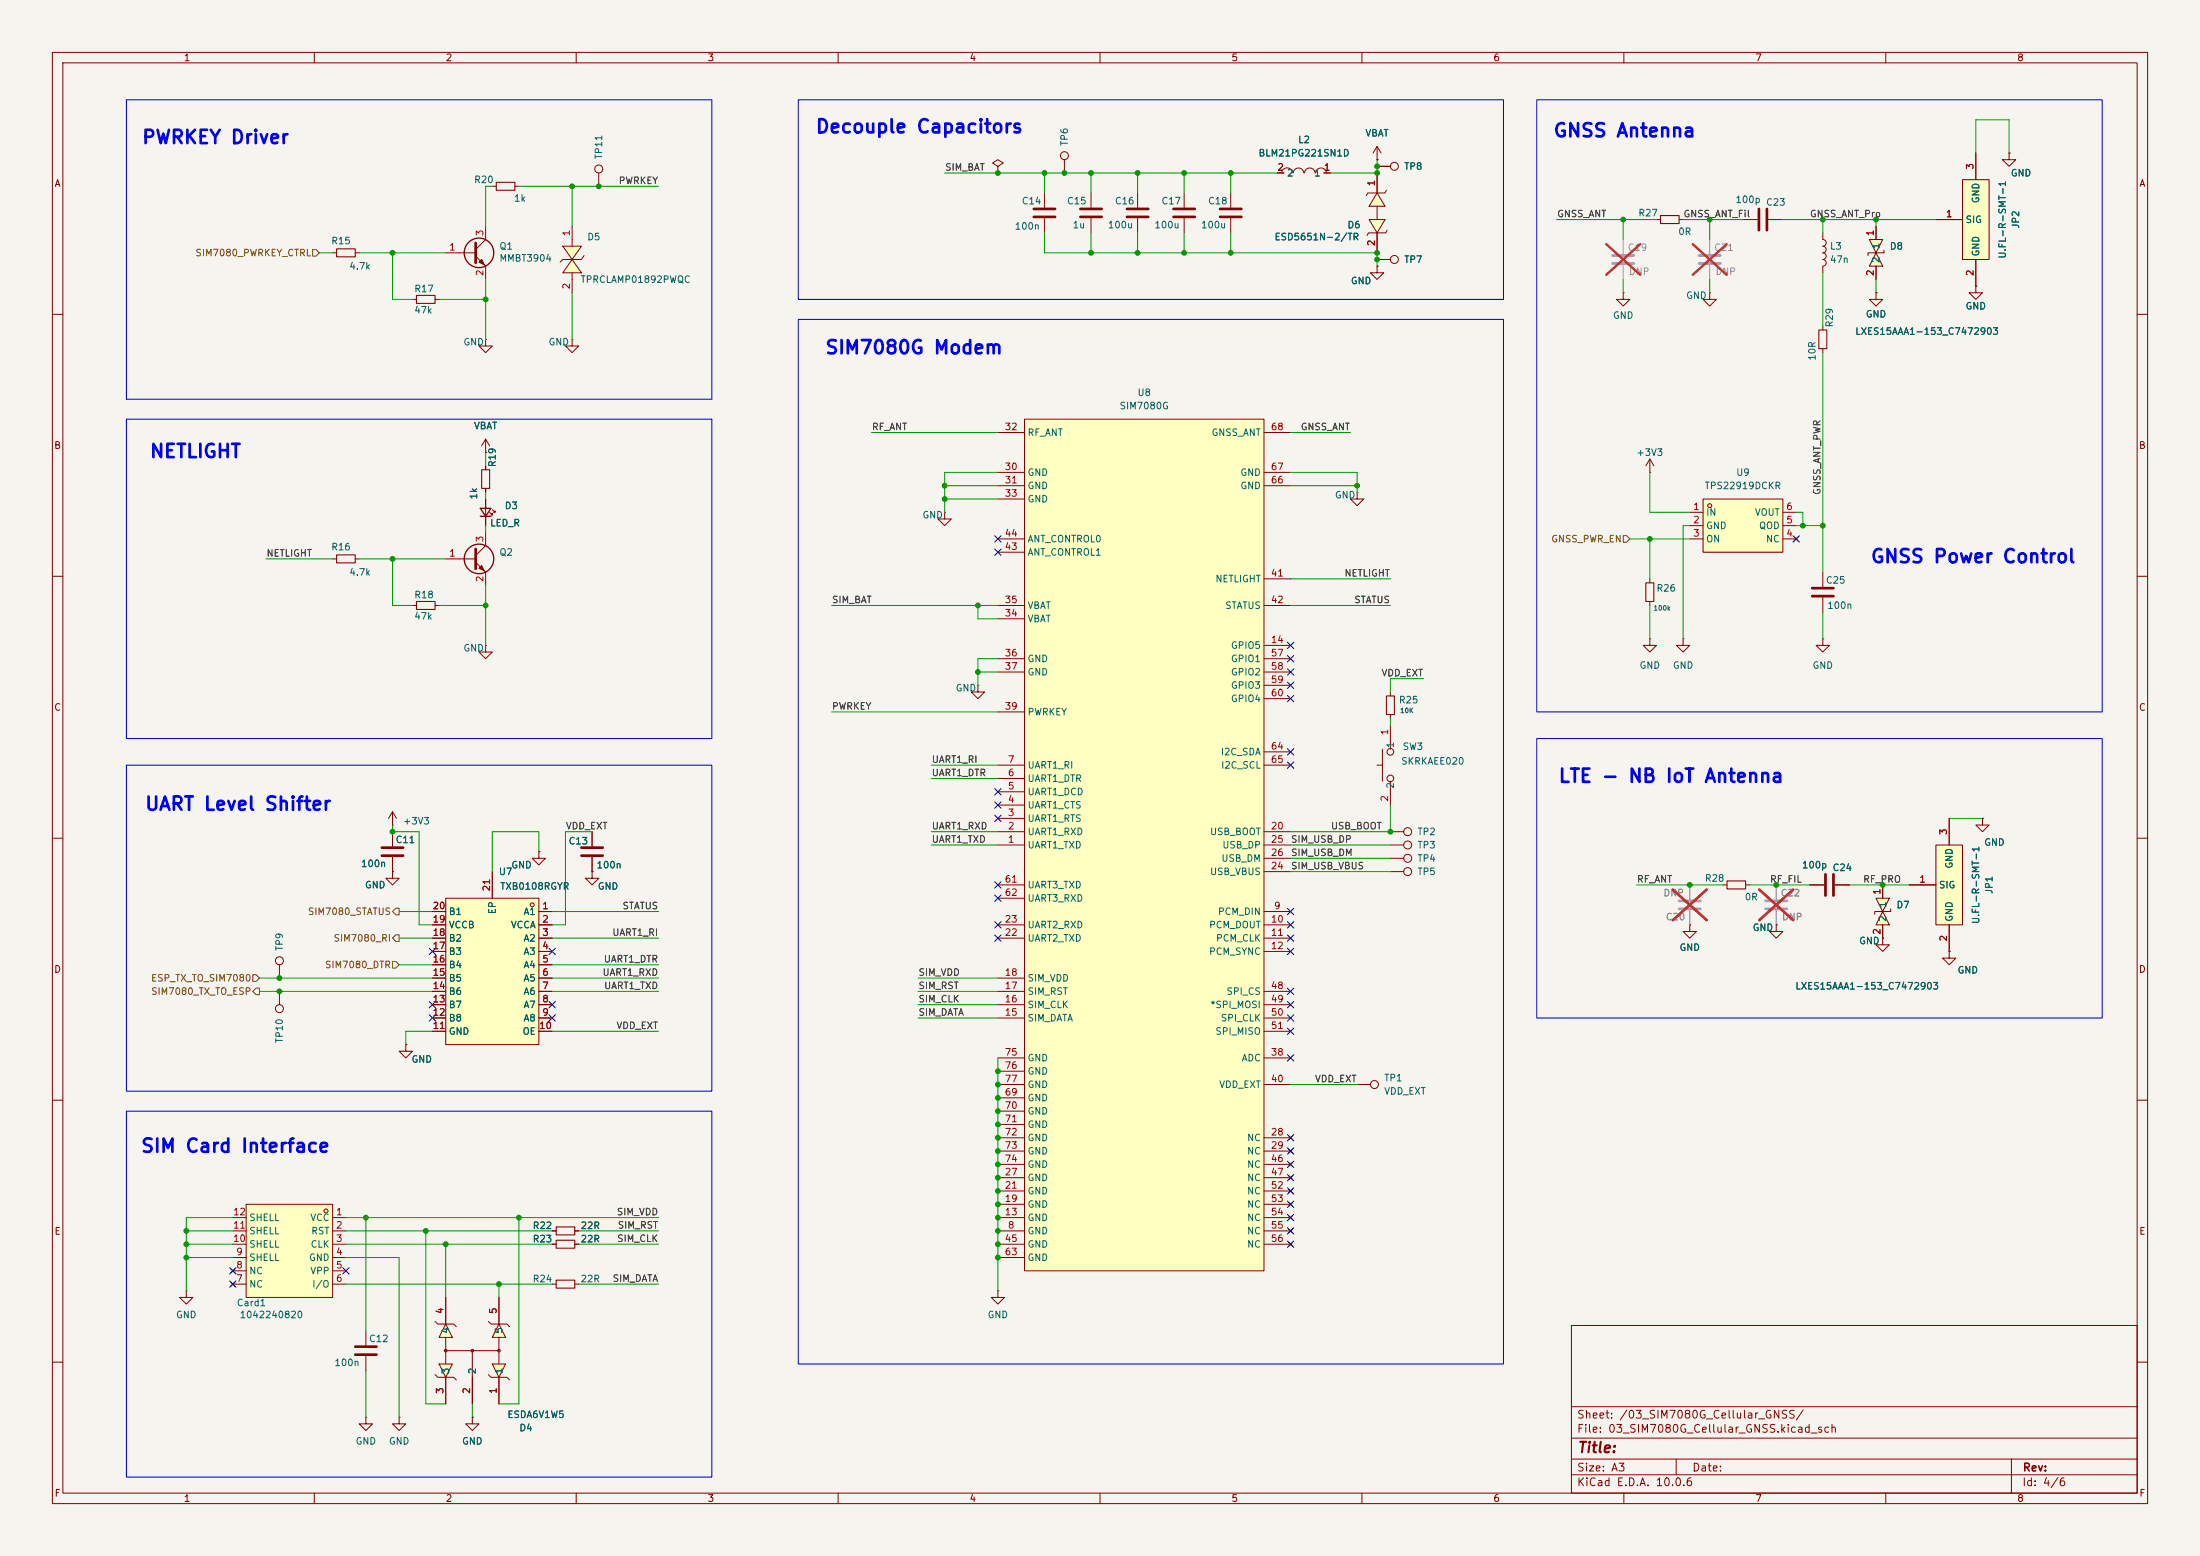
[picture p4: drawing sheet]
<svg xmlns="http://www.w3.org/2000/svg" width="420mm" height="297mm" viewBox="0 0 420 297" stroke-linecap="round" stroke-linejoin="round" font-family="sans-serif">
<path d="M0 0h420v297h-420z" fill="#f5f4ef" stroke="#f5f4ef" stroke-width=".19"/>
<g fill="none" stroke="#840000" stroke-width=".19">
<path d="M10 10h400v277h-400zM12 12h396v273h-396zM60 10v2M110 10v2M160 10v2M210 10v2M260 10v2M310 10v2M360 10v2M190.5 31.8l1-.7-1-.6-1 .6 1 .7v1.2M190.5 33h.1M262.9 30.5h.1"/>
<path d="M262.9 27.9l.8 1.3M262.9 27.9l-.8 1.3M262.9 27.9v2.6M262.9 50.8v1.3h-1.3l1.3 1.2 1.3-1.2h-1.3M262.9 50.8h.1M10 60h2M408 60h2M259.1 94v1.3h1.2l-1.2 1.2-1.3-1.2h1.3M259.1 94h.1M10 110h2M408 110h2M321.3 121.9v1.3h1.3l-1.3 1.3-1.3-1.3h1.3"/>
<path d="M321.3 121.9h.1M10 160h2M74.9 158.8v2.7M408 160h2M74.9 163.6v2.8M265.4 166.4h2.6M322.6 176.5v1.3h1.2l-1.2 1.3-1.3-1.3h1.3M322.6 176.5h.1M345.4 168.9h2.8M350.3 168.9h2.8M10 210h2M408 210h2"/>
<path d="M190.5 246.4v1.2h1.3l-1.3 1.3-1.3-1.3h1.3M190.5 246.4h.1M300 253h108v32h-108zM10 260h2M300 278.5h108M300 274.5h108M300 268.5h108M320 278.5v3M384 278.5v6.5M408 260h2M60 285v2M110 285v2"/>
<path d="M160 285v2M210 285v2M260 285v2M300 281.5h108M310 285v2M360 285v2"/>
<circle cx="268.7" cy="166.4" r=".76"/>
</g>
<path d="M320.5 173.5h4.1M320.5 172h4.1M337.1 173.5h4M337.1 172h4" fill="none" stroke="#9c9b98" stroke-width=".51"/>
<path d="M322.6 168.9v2.8M322.6 173.7v2.8M339.1 168.9v2.8M339.1 173.7v2.8" fill="none" stroke="#9c9b98" stroke-width=".19"/>
<path d="M319.3 169.8l6.5 5.8M325.8 169.8l-6.5 5.8M335.9 169.8l6.4 5.8M342.3 169.8l-6.4 5.8" fill="none" stroke="#e12e31" stroke-width=".46"/>
<path d="M72.9 161.8h4.1M72.9 163.3h4.1M348.5 166.9v4M350 166.9v4" fill="none" stroke="#840000" stroke-width=".51"/>
<g fill="#ffffc2">
<path d="M262.9 36.8l1.5 2.6h-3z"/>
<path d="M261.4 41.9h3l-1.5 2.6z"/>
</g>
<g fill="none" stroke="#840000" stroke-width=".19">
<path d="M199.4 36.8v2.8M203.2 30.5v2.5M208.3 36.8v2.8M217.2 36.8v2.8M226.1 36.8v2.8M234.9 36.8v2.8M243.8 33h1.3M244.7 33a1.01 1.01 0 0 1 1-1 1.01 1.01 0 0 1 1 1M246.9 33a1.01 1.01 0 0 1 1-.9 1.01 1.01 0 0 1 1 .9M249 33a1.01 1.01 0 0 1 1-.9 1.01 1.01 0 0 1 1.1 .9M251.2 33a1.01 1.01 0 0 1 1-.9 1.01 1.01 0 0 1 1 .9M252.7 33h1.3"/>
<path d="M262.9 36.8l1.5 2.6h-3zM262.9 33v3.8M262.9 39.4v2.5M262.9 31.8h2.5M264.7 36.3l-.3 .5h-3.3l-.2 .5M199.4 41.7v2.8M208.3 41.7v2.8M217.2 41.7v2.8M226.1 41.7v2.8M234.9 41.7v2.8M261.4 41.9h3l-1.5 2.6zM262.9 44.5v3.8"/>
<path d="M264.8 43.9l-.3 .6h-3.3l-.2 .5M358.1 55.9v1.3h1.3l-1.3 1.2-1.2-1.2h1.2M358.1 55.9h.1M377.2 54.6v1.3h1.3l-1.3 1.3-1.3-1.3h1.3M377.2 54.6h.1M180.3 97.8v1.3h1.3l-1.3 1.2-1.2-1.2h1.2M180.3 97.8h.1M186.7 130.8v1.3h1.3l-1.3 1.3-1.3-1.3h1.3M186.7 130.8h.1M265.4 138.4v4.6M262.9 146.1h1M263.9 143v6.1"/>
<path d="M265.4 149.1v4.6M265.4 158.8h2.6M102.9 162.6v1.2h1.2l-1.2 1.3-1.3-1.3h1.3M102.9 162.6h.1M265.4 161.3h2.6M265.4 163.8h2.6M259.1 207h2.5"/>
<circle cx="203.2" cy="29.7" r=".76"/>
<circle cx="266.2" cy="31.7" r=".76"/>
<circle cx="265.4" cy="143.5" r=".64"/>
<circle cx="265.4" cy="148.6" r=".64"/>
<circle cx="268.7" cy="158.7" r=".76"/>
<circle cx="268.7" cy="161.3" r=".76"/>
<circle cx="268.7" cy="163.8" r=".76"/>
<circle cx="262.4" cy="207" r=".76"/>
</g>
<path d="M197.4 39.9h4M206.2 39.9h4.1M215.1 39.9h4.1M224 39.9h4.1M232.9 39.9h4.1M197.4 41.4h4M206.2 41.4h4.1M215.1 41.4h4.1M224 41.4h4.1M232.9 41.4h4.1" fill="none" stroke="#840000" stroke-width=".51"/>
<path d="M374.6 34.3h5.1v15.2h-5.1z" fill="#ffffc2"/>
<path d="M374.6 34.3h5.1v15.2h-5.1zM377.2 29.2v5.1M383.5 29.2v1.3h1.3l-1.3 1.3-1.2-1.3h1.2M383.5 29.2h.1M369.6 41.9h5M377.2 49.5v5.1" fill="none" stroke="#840000" stroke-width=".19"/>
<path d="M195.6 80h45.7v162.6h-45.7z" fill="#ffffc2"/>
<g fill="none" stroke="#840000" stroke-width=".19">
<path d="M63.5 48.3h.8M67.8 48.3h.8M190.5 92.7h5.1M190.5 90.2h5.1M190.5 82.6h5.1M190.5 95.3h5.1M195.6 80h45.7v162.6h-45.7zM241.3 92.7h5.1M241.3 90.2h5.1M241.3 82.6h5.1M190.5 115.6h5.1M190.5 118.1h5.1"/>
<path d="M190.5 105.4h5.1M190.5 102.9h5.1M241.3 110.5h5.1M241.3 115.6h5.1M190.5 135.9h5.1M190.5 125.7h5.1M190.5 128.3h5.1M241.3 123.2h5.1M241.3 125.7h5.1M241.3 128.3h5.1M241.3 130.8h5.1M241.3 133.4h5.1"/>
<path d="M190.5 158.8h5.1M190.5 156.2h5.1M190.5 153.7h5.1M190.5 151.1h5.1M190.5 148.6h5.1M190.5 146.1h5.1M241.3 158.8h5.1M241.3 146.1h5.1M241.3 143.5h5.1M378.5 156.2v1.3h1.2l-1.2 1.3-1.3-1.3h1.3M378.5 156.2h.1M190.5 161.3h5.1"/>
<path d="M190.5 176.5h5.1M190.5 179.1h5.1M190.5 168.9h5.1M190.5 171.5h5.1M241.3 161.3h5.1M241.3 174h5.1M241.3 176.5h5.1M241.3 179.1h5.1M241.3 166.4h5.1M241.3 163.8h5.1M359.4 179.1v1.2h1.3l-1.3 1.3-1.3-1.3h1.3M359.4 179.1h.1"/>
<path d="M190.5 194.3h5.1M190.5 191.8h5.1M190.5 189.2h5.1M190.5 186.7h5.1M241.3 181.6h5.1M241.3 194.3h5.1M241.3 191.8h5.1M241.3 189.2h5.1M241.3 196.9h5.1M372.1 181.6v1.3h1.3l-1.3 1.3-1.3-1.3h1.3M372.1 181.6h.1M190.5 217.2h5.1"/>
<path d="M190.5 219.7h5.1M190.5 201.9h5.1M190.5 207h5.1M190.5 209.6h5.1M190.5 212.1h5.1M190.5 214.6h5.1M190.5 204.5h5.1M241.3 217.2h5.1M241.3 219.7h5.1M241.3 201.9h5.1M241.3 207h5.1M246 216.8l.8 .8"/>
<path d="M246 219.3l.8 .8M246.8 216.8l-.8 .8M246.8 219.3l-.8 .8M190.5 234.9h5.1M190.5 232.4h5.1M190.5 229.9h5.1M190.5 227.3h5.1M190.5 224.8h5.1M190.5 237.5h5.1M190.5 222.2h5.1M241.3 234.9h5.1M241.3 232.4h5.1"/>
<path d="M241.3 229.9h5.1M241.3 227.3h5.1M241.3 224.8h5.1M241.3 237.5h5.1M241.3 222.2h5.1M246 221.9l.8 .7M246 224.4l.8 .8M246 226.9l.8 .8M246 229.5l.8 .8M246 232l.8 .8M246 234.6l.8 .7M246 237.1l.8 .8"/>
<path d="M246.8 221.9l-.8 .7M246.8 224.4l-.8 .8M246.8 226.9l-.8 .8M246.8 229.5l-.8 .8M246.8 232l-.8 .8M246.8 234.6l-.8 .7M246.8 237.1l-.8 .8M190.5 240h5.1"/>
</g>
<path d="M64.3 47.5h3.5v1.5h-3.5z" fill="none" stroke="#840000" stroke-width=".2"/>
<g fill="#ffffc2">
<path d="M107.4 47h3.6l-1.8 2.5z"/>
<path d="M109.2 49.5l1.8 2.6h-3.6z"/>
</g>
<g fill="none" stroke="#840000" stroke-width=".19">
<path d="M94 35.6h.7M98.3 35.6h.8M114.3 33v2.6M78.7 57.2h.8M83.1 57.2h.7M85.1 48.3h5.7M90.8 48.9l1.9 1.9v2.5M92.7 43.2v2.5l-1.9 1.9M107.4 47h3.6l-1.8 2.5zM109.2 49.5l1.8 2.6h-3.6zM109.2 43.2v3.8M109.2 52.1v3.8"/>
<path d="M111.5 48.8l-.5 .7h-3.6l-.5 .5M92.7 64.8v1.2h1.3l-1.3 1.3-1.3-1.3h1.3M92.7 64.8h.1M109.2 64.8v1.2h1.3l-1.3 1.3-1.3-1.3h1.3M109.2 64.8h.1M348 109.2v2.8M348 114v2.8"/>
<circle cx="114.3" cy="32.3" r=".76"/>
</g>
<path d="M94.7 34.8h3.6v1.5h-3.6zM79.5 56.4h3.6v1.5h-3.6z" fill="none" stroke="#840000" stroke-width=".2"/>
<path d="M90.8 46.4v3.8M345.9 112.3h4.1M345.9 113.8h4.1" fill="none" stroke="#840000" stroke-width=".51"/>
<circle cx="91.4" cy="48.3" r="2.82" fill="none" stroke="#840000" stroke-width=".25"/>
<path d="M91.4 50l.5-.5 .6 1z" fill="#840000" stroke="#840000" stroke-width=".19"/>
<path d="M369.6 161.3h5v15.2h-5z" fill="#ffffc2"/>
<path d="M372.1 156.2v5.1M364.5 168.9h5.1M369.6 161.3h5v15.2h-5zM372.1 176.5v5.1" fill="none" stroke="#840000" stroke-width=".19"/>
<g fill="#ffffc2">
<path d="M358.1 171.5h2.6l-1.3 2.5z"/>
<path d="M359.4 174l1.3 2.5h-2.6z"/>
</g>
<g fill="none" stroke="#840000" stroke-width=".19">
<path d="M348 44.5v1.2a.64 .64 0 0 1 .6 .7 .64 .64 0 0 1-.6 .6 .64 .64 0 0 1 .6 .6 .64 .64 0 0 1-.6 .7 .64 .64 0 0 1 .6 .6 .64 .64 0 0 1-.6 .6 .64 .64 0 0 1 .6 .7 .64 .64 0 0 1-.6 .6M348 50.8v1.3M348 62.2v.8M348 66.5v.8M315 121.9v1.3h1.2l-1.2 1.3-1.3-1.3h1.3M315 121.9h.1M348 121.9v1.3h1.2l-1.2 1.3-1.3-1.3h1.3M348 121.9h.1M358.1 171.5h2.6l-1.3 2.5zM359.4 174l1.3 2.5h-2.6zM359.4 168.9v2.6M359.4 176.5v2.6"/>
<path d="M360.9 173.5v.5h-3v.5"/>
</g>
<path d="M347.2 63h1.5v3.5h-1.5z" fill="none" stroke="#840000" stroke-width=".2"/>
<g fill="#ffffc2">
<path d="M356.9 45.7h2.5l-1.3 2.6z"/>
<path d="M358.1 48.3l1.3 2.5h-2.5z"/>
</g>
<path d="M326.4 55.9v1.3h1.3l-1.3 1.2-1.3-1.2h1.3M326.4 55.9h.1M356.9 45.7h2.5l-1.3 2.6zM358.1 48.3l1.3 2.5h-2.5zM358.1 43.2v2.5M358.1 50.8v2.5M359.7 47.7v.6h-3.1v.5M315 110.5v.8M315 114.8v.8M265.4 132.1v.7M265.4 136.4v.8" fill="none" stroke="#840000" stroke-width=".19"/>
<path d="M314.2 111.3h1.5v3.5h-1.5zM264.7 132.8h1.5v3.6h-1.5z" fill="none" stroke="#840000" stroke-width=".2"/>
<path d="M325.1 95.3h15.3v10.1h-15.3z" fill="#ffffc2"/>
<g fill="none" stroke="#840000" stroke-width=".19">
<path d="M262.9 49.5h2.5M309.9 55.9v1.3h1.2l-1.2 1.2-1.3-1.2h1.3M309.9 55.9h.1M316.2 41.9h.8M320.5 41.9h.8M332.7 41.9h2.8M337.6 41.9h2.8M92.7 86.4h.1M92.7 83.8v2.6M92.7 88.9v.8M92.7 93.2v.8M92.7 95.3v5"/>
<path d="M92.7 83.8l.8 1.3M92.7 83.8l-.8 1.3M93.5 97.8l.5 .5v-.3v.3h-.3M94 97.3l.5 .5v-.3v.3h-.3M315 90.2h.1M315 87.6l-.8 1.3M315 87.6l.7 1.3M315 87.6v2.6M322.6 97.8h2.5M325.1 95.3h15.3v10.1h-15.3zM340.4 97.8h2.5M63.5 106.7h.8"/>
<path d="M67.8 106.7h.8M78.7 115.6h.8M83.1 115.6h.7M85.1 106.7h5.7M90.8 107.3l1.9 1.9v2.6M92.7 101.6v2.5l-1.9 1.9M322.6 100.3h2.5M322.6 102.9h2.5M340.4 100.3h2.5M340.4 102.9h2.5M342.5 102.5l.8 .8M343.3 102.5l-.8 .8"/>
<path d="M92.7 123.2v1.3h1.3l-1.3 1.2-1.3-1.2h1.3M92.7 123.2h.1M328.9 168.9h.8M333.2 168.9h.8M339.1 176.5v1.3h1.3l-1.3 1.3-1.3-1.3h1.3M339.1 176.5h.1M35.6 246.4v1.2h1.2l-1.2 1.3-1.3-1.3h1.3M35.6 246.4h.1"/>
<circle cx="266.2" cy="49.5" r=".76"/>
<circle cx="326.4" cy="96.5" r=".38"/>
</g>
<path d="M307.8 48.8h4.1M307.8 50.3h4.1M324.4 48.8h4M324.4 50.3h4" fill="none" stroke="#9c9b98" stroke-width=".51"/>
<path d="M309.9 45.7v2.8M309.9 50.5v2.8M326.4 45.7v2.8M326.4 50.5v2.8" fill="none" stroke="#9c9b98" stroke-width=".19"/>
<path d="M306.6 46.6l6.5 5.9M313.1 46.6l-6.5 5.9M323.2 46.6l6.4 5.9M329.6 46.6l-6.4 5.9" fill="none" stroke="#e12e31" stroke-width=".46"/>
<path d="M317 41.1h3.5v1.6h-3.5zM91.9 89.7h1.6v3.5h-1.6zM64.3 105.9h3.5v1.5h-3.5zM79.5 114.8h3.6v1.5h-3.6zM329.7 168.1h3.5v1.6h-3.5z" fill="none" stroke="#840000" stroke-width=".2"/>
<g fill="none" stroke="#840000" stroke-width=".25">
<path d="M91.7 97h2l-1 1.6zM91.7 98.6h2"/>
<circle cx="91.4" cy="106.7" r="2.82"/>
</g>
<path d="M335.8 39.9v4M337.3 39.9v4M90.8 104.8v3.8" fill="none" stroke="#840000" stroke-width=".51"/>
<path d="M91.4 108.5l.5-.5 .6 1z" fill="#840000" stroke="#840000" stroke-width=".19"/>
<path d="M47 229.9h16.5v17.7h-16.5z" fill="#ffffc2"/>
<g fill="none" stroke="#840000" stroke-width=".19">
<path d="M44.4 232.4h2.6M44.4 234.9h2.6M44.4 237.5h2.6M47 229.9h16.5v17.7h-16.5zM63.5 232.4h2.5M63.5 234.9h2.5M63.5 237.5h2.5M44.1 244.7l.7 .8M44.1 242.2l.7 .8M44.4 240h2.6M44.4 242.6h2.6M44.4 245.1h2.6"/>
<path d="M44.8 244.7l-.7 .8M44.8 242.2l-.7 .8M63.5 240h2.5M63.5 242.6h2.5M63.5 245.1h2.5M69.8 254v2.8M69.8 258.8v2.8"/>
<circle cx="62.2" cy="231.1" r=".38"/>
</g>
<path d="M67.8 257h4.1M67.8 258.6h4.1" fill="none" stroke="#840000" stroke-width=".51"/>
<path d="M85.1 171.5h17.8v27.9h-17.8z" fill="#ffffc2"/>
<g fill="none" stroke="#840000" stroke-width=".19">
<path d="M74.9 157.5h.1M74.9 154.9l-.7 1.3M74.9 154.9l.8 1.3M74.9 154.9v2.6M113 158.8v2.7M74.9 166.4v1.2h1.3l-1.3 1.3-1.2-1.3h1.2M74.9 166.4h.1M82.5 174h2.6M82.5 176.5h2.6M82.5 179.1h2.6M85.1 171.5h17.8v27.9h-17.8zM94 166.4v5.1"/>
<path d="M102.9 174h2.5M102.9 176.5h2.5M102.9 179.1h2.5M113 166.4v1.2h1.3l-1.3 1.3-1.2-1.3h1.2M113 166.4h.1M113 163.6v2.8M53.3 184.2v2.5M53.3 189.2v2.6M77.5 199.4v1.3h1.2l-1.2 1.2-1.3-1.2h1.3M77.5 199.4h.1M82.5 181.6h2.6M82.5 184.2h2.6"/>
<path d="M82.5 186.7h2.6M82.5 189.2h2.6M82.5 191.8h2.6M82.5 194.3h2.6M82.5 196.9h2.6M102.9 181.6h2.5M102.9 184.2h2.5M102.9 186.7h2.5M102.9 189.2h2.5M102.9 191.8h2.5M102.9 194.3h2.5M102.9 196.9h2.5"/>
<path d="M105.4 237.5h.8M105.4 234.9h.8M109.7 237.5h.8M109.7 234.9h.8M105.4 245.1h.8M109.7 245.1h.8M69.8 270.5v1.3h1.3l-1.3 1.2-1.2-1.2h1.2M69.8 270.5h.1M76.2 270.5v1.3h1.3l-1.3 1.2-1.3-1.2h1.3M76.2 270.5h.1M90.2 270.5v1.3h1.2l-1.2 1.2-1.3-1.2h1.3M90.2 270.5h.1"/>
<circle cx="101.6" cy="172.7" r=".38"/>
<circle cx="53.3" cy="183.4" r=".76"/>
<circle cx="53.3" cy="192.5" r=".76"/>
</g>
<path d="M111 161.8h4.1M111 163.3h4.1" fill="none" stroke="#840000" stroke-width=".51"/>
<path d="M106.2 236.7h3.5v1.6h-3.5zM106.2 234.2h3.5v1.5h-3.5zM106.2 244.3h3.5v1.6h-3.5z" fill="none" stroke="#840000" stroke-width=".2"/>
<g fill="#ffffc2">
<path d="M94 260.3h2.5l-1.3 2.6z"/>
<path d="M83.8 260.3h2.6l-1.3 2.6z"/>
<path d="M95.2 252.7l1.3 2.6h-2.5z"/>
<path d="M85.1 252.7l1.3 2.6h-2.6z"/>
</g>
<g fill="none" stroke="#840000" stroke-width=".19">
<path d="M243.8 33h1.3M252.7 33h1.3M262.9 30.5h.1M262.9 33v3.8M262.9 31.8h2.5M377.2 29.2v5.1M383.5 29.2h.1M262.9 50.8h.1M262.9 44.5v3.8M262.9 49.5h2.5M358.1 55.9h.1M358.1 43.2v2.5"/>
<path d="M358.1 50.8v2.5M369.6 41.9h5M377.2 54.6h.1M377.2 49.5v5.1M92.7 86.4h.1M92.7 88.9v.8M92.7 93.2v.8M92.7 95.3v1.7M92.7 98.6v1.7M74.9 158.8v2.7M113 158.8v2.7M372.1 156.2v5.1"/>
<path d="M378.5 156.2h.1M74.9 166.4h.1M74.9 163.6v2.8M82.5 174h2.6M82.5 176.5h2.6M82.5 179.1h2.6M94 166.4v5.1M102.9 162.6h.1M102.9 174h2.5M102.9 176.5h2.5M102.9 179.1h2.5M113 166.4h.1"/>
<path d="M113 163.6v2.8M322.6 176.5h.1M339.1 176.5h.1M345.4 168.9h2.8M350.3 168.9h2.8M359.4 179.1h.1M359.4 168.9v2.6M359.4 176.5v2.6M364.5 168.9h5.1M372.1 176.5v5.1M77.5 199.4h.1M82.5 181.6h2.6"/>
<path d="M82.5 184.2h2.6M82.5 186.7h2.6M82.5 189.2h2.6M82.5 191.8h2.6M82.5 194.3h2.6M82.5 196.9h2.6M102.9 181.6h2.5M102.9 184.2h2.5M102.9 186.7h2.5M102.9 189.2h2.5M102.9 191.8h2.5M102.9 194.3h2.5"/>
<path d="M102.9 196.9h2.5M372.1 181.6h.1M105.4 237.5h.8M105.4 234.9h.8M109.7 237.5h.8M109.7 234.9h.8M83.1 252.2l.5 .5h3l.5 .5M85.1 252.7l1.3 2.6h-2.6zM85.1 257.8h10.1M85.1 247.6v5.1M85.1 255.3v5M90.2 257.8v10.2"/>
<path d="M93.2 252.2l.5 .5h3.1l.5 .5M95.2 252.7l1.3 2.6h-2.5zM95.2 247.6v5.1M95.2 255.3v5M83.1 262.4l.5 .5h3l.5 .5M83.8 260.3h2.6l-1.3 2.6zM85.1 262.9v5.1M90.2 270.5h.1M93.2 262.4l.5 .5h3.1l.5 .5M94 260.3h2.5l-1.3 2.6zM95.2 262.9v5.1"/>
<circle cx="85.1" cy="257.8" r=".25"/>
<circle cx="90.2" cy="257.8" r=".25"/>
<circle cx="95.2" cy="257.8" r=".25"/>
</g>
<path d="M59.7 47.6h.6l.7 .7-.7 .6h-.6zM309.9 102.2h.6l.6 .7-.6 .6h-.6zM75.6 178.4h.6v1.3h-.6l-.7-.6zM75.6 173.4h.6v1.2h-.6l-.7-.6zM48.3 186.1h.6l.6 .6-.6 .6h-.6zM48.9 188.6h.6v1.3h-.6l-.6-.7zM74.9 183.5h.7l.6 .7-.6 .6h-.7z" fill="none" stroke="#725600" stroke-width=".19"/>
<path d="M24.1 19.1h111.8v57.1h-111.8zM152.4 19.1h134.6v38.1h-134.6zM293.4 19.1h107.9v116.8h-107.9zM152.4 61h134.6v199.3h-134.6zM24.1 80h111.8v61h-111.8zM24.1 146.1h111.8v62.2h-111.8zM293.4 141h107.9v53.3h-107.9zM24.1 212.1h111.8v69.8h-111.8z" fill="none" stroke="#0000c2" stroke-width=".19"/>
<g fill="none" stroke="#009600" stroke-width=".19">
<path d="M94 35.6h-1.3v7.6M99.1 35.6h26.6M109.2 35.6v7.6M180.3 33h63.5M199.4 33v3.8M208.3 33v3.8M217.2 33v3.8M226.1 33v3.8M234.9 33v3.8M262.9 30.5v2.5h-8.9M377.2 29.2v-6.3h6.3v6.3M61 48.3h2.5"/>
<path d="M68.6 48.3h16.5M74.9 48.3v8.9h3.8M83.8 57.2h8.9M92.7 53.3v11.5M109.2 55.9v8.9M199.4 44.5v3.8h63.5v2.5M208.3 44.5v3.8M217.2 44.5v3.8M226.1 44.5v3.8M234.9 44.5v3.8M297.2 41.9h19M309.9 41.9v3.8"/>
<path d="M309.9 53.3v2.6M321.3 41.9h11.4M326.4 41.9v3.8M326.4 53.3v2.6M340.4 41.9h29.2M348 41.9v2.6M348 52.1v10.1M358.1 41.9v1.3M358.1 53.3v2.6M348 67.3v41.9M92.7 86.4v2.5M92.7 94v1.3"/>
<path d="M166.4 82.6h24.1M180.3 92.7h10.2M180.3 95.3h10.2M190.5 90.2h-10.2v7.6M246.4 82.6h11.4M246.4 92.7h12.7M246.4 90.2h12.7v3.8M315 90.2v7.6h7.6M342.9 97.8h1.3v2.5M50.8 106.7h12.7M68.6 106.7h16.5M74.9 106.7v8.9h3.8"/>
<path d="M83.8 115.6h8.9M92.7 100.3v1.3M92.7 111.8v11.4M158.7 115.6h31.8M186.7 115.6v2.5h3.8M246.4 115.6h19M246.4 110.5h19M311.1 102.9h11.5M315 102.9v7.6M315 115.6v6.3M322.6 100.3h-1.3v21.6M342.9 100.3h5.1"/>
<path d="M348 116.8v5.1M158.7 135.9h31.8M186.7 128.3h3.8M190.5 125.7h-3.8v5.1M265.4 137.2v1.2M271.8 129.5h-6.4v2.6M74.9 157.5v1.3h5.1v17.7h2.5M113 158.8h-5.1v17.7h-2.5M177.8 158.8h12.7M177.8 146.1h12.7M177.8 148.6h12.7M265.4 153.7v5.1h-19"/>
<path d="M372.1 156.2h6.4M76.2 179.1h6.3M76.2 174h6.3M102.9 162.6v-3.8h-8.9v7.6M105.4 179.1h20.3M105.4 174h20.3M177.8 161.3h12.7M246.4 166.4h19M246.4 163.8h19M246.4 161.3h19M312.4 168.9h16.5M334 168.9h11.4"/>
<path d="M353.1 168.9h11.4M49.5 186.7h33M49.5 189.2h33M76.2 184.2h6.3M82.5 196.9h-5v2.5M105.4 186.7h20.3M105.4 189.2h20.3M105.4 196.9h20.3M105.4 184.2h20.3M175.3 186.7h15.2M175.3 194.3h15.2M175.3 191.8h15.2"/>
<path d="M175.3 189.2h15.2M190.5 201.9v44.5M246.4 207h12.7M35.6 234.9h8.8M35.6 237.5h8.8M44.4 232.4h-8.8v14M66 234.9h39.4M66 232.4h59.7M66 237.5h39.4M69.8 232.4v21.6M81.3 234.9v33.1h3.8M85.1 237.5v10.1"/>
<path d="M99.1 232.4v35.6h-3.9M110.5 234.9h15.2M110.5 237.5h15.2M35.6 240h8.8M66 240h10.2v30.5M66 245.1h39.4M95.2 245.1v2.5M110.5 245.1h15.2M69.8 261.6v8.9M90.2 268v2.5"/>
</g>
<g fill="none" stroke="#000084" stroke-width=".19">
<path d="M189.9 102.3l1.2 1.2M189.9 104.8l1.2 1.2M191.1 102.3l-1.2 1.2M191.1 104.8l-1.2 1.2M342.3 102.3l1.2 1.2M343.5 102.3l-1.2 1.2M245.8 125.1l1.2 1.2M245.8 130.2l1.2 1.2M245.8 127.7l1.2 1.2M245.8 132.7l1.2 1.3M245.8 122.6l1.2 1.2M247 125.1l-1.2 1.2"/>
<path d="M247 130.2l-1.2 1.2M247 127.7l-1.2 1.2M247 122.6l-1.2 1.2M247 132.7l-1.2 1.3M189.9 155.6l1.2 1.2M189.9 153.1l1.2 1.2M189.9 150.5l1.2 1.2M191.1 155.6l-1.2 1.2M191.1 153.1l-1.2 1.2M191.1 150.5l-1.2 1.2M245.8 145.4l1.2 1.3M245.8 142.9l1.2 1.2"/>
<path d="M247 145.4l-1.2 1.3M247 142.9l-1.2 1.2M189.9 178.5l1.2 1.2M189.9 168.3l1.2 1.2M189.9 175.9l1.2 1.2M189.9 170.8l1.2 1.3M191.1 178.5l-1.2 1.2M191.1 168.3l-1.2 1.2M191.1 175.9l-1.2 1.2M191.1 170.8l-1.2 1.3M245.8 175.9l1.2 1.2M245.8 178.5l1.2 1.2"/>
<path d="M245.8 173.4l1.2 1.2M247 175.9l-1.2 1.2M247 178.5l-1.2 1.2M247 173.4l-1.2 1.2M81.9 193.7l1.3 1.2M81.9 191.2l1.3 1.2M81.9 181l1.3 1.2M83.2 193.7l-1.3 1.2M83.2 191.2l-1.3 1.2M83.2 181l-1.3 1.2M104.8 181l1.2 1.2M104.8 191.2l1.2 1.2"/>
<path d="M104.8 193.7l1.2 1.2M106 181l-1.2 1.2M106 191.2l-1.2 1.2M106 193.7l-1.2 1.2M245.8 188.6l1.2 1.2M245.8 196.2l1.2 1.3M245.8 191.2l1.2 1.2M245.8 181l1.2 1.2M245.8 193.7l1.2 1.2M247 188.6l-1.2 1.2M247 196.2l-1.2 1.3M247 191.2l-1.2 1.2"/>
<path d="M247 181l-1.2 1.2M247 193.7l-1.2 1.2M245.8 216.6l1.2 1.2M245.8 219.1l1.2 1.2M245.8 201.3l1.2 1.2M247 216.6l-1.2 1.2M247 219.1l-1.2 1.2M247 201.3l-1.2 1.2M245.8 231.8l1.2 1.2M245.8 236.9l1.2 1.2M245.8 221.6l1.2 1.3M245.8 229.3l1.2 1.2"/>
<path d="M245.8 234.3l1.2 1.3M245.8 226.7l1.2 1.2M245.8 224.2l1.2 1.2M247 231.8l-1.2 1.2M247 236.9l-1.2 1.2M247 221.6l-1.2 1.3M247 229.3l-1.2 1.2M247 234.3l-1.2 1.3M247 226.7l-1.2 1.2M247 224.2l-1.2 1.2M43.8 242l1.3 1.2M43.8 244.5l1.3 1.2"/>
<path d="M45.1 242l-1.3 1.2M45.1 244.5l-1.3 1.2M65.4 242l1.2 1.2M66.6 242l-1.2 1.2"/>
</g>
<path d="M322.6 168.9v2.8M322.6 173.7v2.8M339.1 168.9v2.8M339.1 173.7v2.8" fill="none" stroke="#9c9b98" stroke-width=".19"/>
<path d="M319.3 169.8l6.5 5.8M325.8 169.8l-6.5 5.8M335.9 169.8l6.4 5.8M342.3 169.8l-6.4 5.8" fill="none" stroke="#e12e31" stroke-width=".46"/>
<g fill="#009600" stroke="#009600" stroke-width=".19">
<circle cx="190.5" cy="33" r=".46"/>
<circle cx="114.3" cy="35.6" r=".46"/>
<circle cx="109.2" cy="35.6" r=".46"/>
<circle cx="180.3" cy="92.7" r=".46"/>
<circle cx="180.3" cy="95.3" r=".46"/>
<circle cx="74.9" cy="48.3" r=".46"/>
<circle cx="92.7" cy="57.2" r=".46"/>
<circle cx="92.7" cy="115.6" r=".46"/>
<circle cx="74.9" cy="106.7" r=".46"/>
<circle cx="199.4" cy="33" r=".46"/>
<circle cx="203.2" cy="33" r=".46"/>
<circle cx="208.3" cy="33" r=".46"/>
<circle cx="217.2" cy="33" r=".46"/>
<circle cx="226.1" cy="33" r=".46"/>
<circle cx="226.1" cy="48.3" r=".46"/>
<circle cx="234.9" cy="48.3" r=".46"/>
<circle cx="234.9" cy="33" r=".46"/>
<circle cx="190.5" cy="240" r=".46"/>
<circle cx="186.7" cy="128.3" r=".46"/>
<circle cx="186.7" cy="115.6" r=".46"/>
<circle cx="259.1" cy="92.7" r=".46"/>
<circle cx="217.2" cy="48.3" r=".46"/>
<circle cx="208.3" cy="48.3" r=".46"/>
<circle cx="322.6" cy="168.9" r=".46"/>
<circle cx="359.4" cy="168.9" r=".46"/>
<circle cx="339.1" cy="168.9" r=".46"/>
<circle cx="315" cy="102.9" r=".46"/>
<circle cx="344.2" cy="100.3" r=".46"/>
<circle cx="309.9" cy="41.9" r=".46"/>
<circle cx="262.9" cy="33" r=".46"/>
<circle cx="262.9" cy="31.8" r=".46"/>
<circle cx="262.9" cy="48.3" r=".46"/>
<circle cx="262.9" cy="49.5" r=".46"/>
<circle cx="358.1" cy="41.9" r=".46"/>
<circle cx="326.4" cy="41.9" r=".46"/>
<circle cx="348" cy="41.9" r=".46"/>
<circle cx="348" cy="100.3" r=".46"/>
<circle cx="265.4" cy="158.8" r=".46"/>
<circle cx="190.5" cy="229.9" r=".46"/>
<circle cx="190.5" cy="222.2" r=".46"/>
<circle cx="190.5" cy="224.8" r=".46"/>
<circle cx="190.5" cy="227.3" r=".46"/>
<circle cx="190.5" cy="217.2" r=".46"/>
<circle cx="190.5" cy="219.7" r=".46"/>
<circle cx="190.5" cy="214.6" r=".46"/>
<circle cx="190.5" cy="204.5" r=".46"/>
<circle cx="190.5" cy="207" r=".46"/>
<circle cx="190.5" cy="234.9" r=".46"/>
<circle cx="190.5" cy="232.4" r=".46"/>
<circle cx="190.5" cy="237.5" r=".46"/>
<circle cx="190.5" cy="212.1" r=".46"/>
<circle cx="190.5" cy="209.6" r=".46"/>
<circle cx="35.6" cy="234.9" r=".46"/>
<circle cx="35.6" cy="237.5" r=".46"/>
<circle cx="35.6" cy="240" r=".46"/>
<circle cx="53.3" cy="189.2" r=".46"/>
<circle cx="53.3" cy="186.7" r=".46"/>
<circle cx="74.9" cy="158.8" r=".46"/>
<circle cx="81.3" cy="234.9" r=".46"/>
<circle cx="95.2" cy="245.1" r=".46"/>
<circle cx="69.8" cy="232.4" r=".46"/>
<circle cx="85.1" cy="237.5" r=".46"/>
<circle cx="99.1" cy="232.4" r=".46"/>
</g>
<g font-size="2.5" fill="#00f">
<text x="26.9" y="28.1">PWRKEY Driver</text>
<text x="155.5" y="26.1">Decouple Capacitors</text>
<text x="296.4" y="26.8">GNSS Antenna</text>
<text x="157.4" y="68.2">SIM7080G Modem</text>
<text x="28.4" y="88">NETLIGHT</text>
<text x="357" y="108.1">GNSS Power Control</text>
<text x="27.5" y="155.3">UART Level Shifter</text>
<text x="297.4" y="150">LTE - NB IoT Antenna</text>
<text x="26.7" y="220.6">SIM Card Interface</text>
</g>
<text font-size="2" fill="#840000" x="301" y="277.8">Title:</text>
<g font-size="1.5" fill="#840000">
<text x="300.9" y="273.8">File: 03_SIM7080G_Cellular_GNSS.kicad_sch</text>
<text x="300.9" y="271.1">Sheet: /03_SIM7080G_Cellular_GNSS/</text>
<text x="300.9" y="281.2">Size: A3</text>
<text x="322.9" y="281.2">Date:</text>
<text x="386" y="281.2">Rev:</text>
<text x="300.9" y="284">KiCad E.D.A. 10.0.6</text>
<text x="385.9" y="284">Id: 4/6</text>
</g>
<g font-size="1.3" fill="#840000">
<text x="35" y="12">1</text>
<text x="85" y="12">2</text>
<text x="135" y="12">3</text>
<text x="185" y="12">4</text>
<text x="235" y="12">5</text>
<text x="285" y="12">6</text>
<text x="335" y="12">7</text>
<text x="385" y="12">8</text>
<text x="10.3" y="36">A</text>
<text x="408.3" y="36">A</text>
<text x="10.2" y="86">B</text>
<text x="408.2" y="86">B</text>
<text x="10.2" y="136">C</text>
<text x="408.2" y="136">C</text>
<text x="10.2" y="186">D</text>
<text x="408.2" y="186">D</text>
<text x="10.3" y="236">E</text>
<text x="408.3" y="236">E</text>
<text x="10.3" y="286">F</text>
<text x="35" y="287">1</text>
<text x="85" y="287">2</text>
<text x="135" y="287">3</text>
<text x="185" y="287">4</text>
<text x="235" y="287">5</text>
<text x="285" y="287">6</text>
<text x="335" y="287">7</text>
<text x="385" y="287">8</text>
<text x="408.3" y="286">F</text>
</g>
<g font-size="1.3" fill="#006464">
<text x="204.2" y="28" transform="rotate(-90 204.2 28)">TP6</text>
<text x="247.7" y="27.6">L2</text>
<text x="260.6" y="26.4">VBAT</text>
<text x="90.4" y="35.3">R20</text>
<text x="115.3" y="30.5" transform="rotate(-90 115.3 30.5)">TP11</text>
<text x="240.1" y="30.2">BLM21PG221SN1D</text>
<text x="245.6" y="34">2</text>
<text x="250.8" y="34">1</text>
<text x="268" y="32.7">TP8</text>
<text x="383.8" y="34">GND</text>
<text x="98" y="38.8">1k</text>
<text x="195" y="39.3">C14</text>
<text x="203.6" y="39.3">C15</text>
<text x="212.7" y="39.3">C16</text>
<text x="221.6" y="39.3">C17</text>
<text x="230.5" y="39.3">C18</text>
<text x="312.7" y="41.6">R27</text>
<text x="331.2" y="39.1">100p</text>
<text x="337" y="39.6">C23</text>
<text x="378.2" y="38.9" transform="rotate(-90 378.2 38.9)">GND</text>
<text x="63.1" y="46.9">R15</text>
<text x="95.2" y="48">Q1</text>
<text x="112" y="46.2">D5</text>
<text x="193.6" y="44.1">100n</text>
<text x="204.7" y="43.9">1u</text>
<text x="211.4" y="43.9">100u</text>
<text x="220.3" y="43.9">100u</text>
<text x="229.2" y="43.9">100u</text>
<text x="243.2" y="46.2">ESD5651N-2/TR</text>
<text x="257.1" y="43.9">D6</text>
<text x="320.3" y="45.2">0R</text>
<text x="349.2" y="48">L3</text>
<text x="359.1" y="47.7" transform="rotate(-90 359.1 47.7)">1</text>
<text x="360.7" y="48">D8</text>
<text x="375.1" y="42.9">SIG</text>
<text x="385.8" y="43.8" transform="rotate(-90 385.8 43.8)">JP2</text>
<text x="66.6" y="51.8">4.7k</text>
<text x="95.2" y="50.2">MMBT3904</text>
<text x="268" y="50.5">TP7</text>
<text x="349.2" y="50.5">47n</text>
<text x="359.1" y="50.3" transform="rotate(-90 359.1 50.3)">2</text>
<text x="378.2" y="49" transform="rotate(-90 378.2 49)">GND</text>
<text x="383.2" y="49.5" transform="rotate(-90 383.2 49.5)">U.FL-R-SMT-1</text>
<text x="79" y="56.1">R17</text>
<text x="110.7" y="54.3">TPRCLAMP01892PWQC</text>
<text x="257.8" y="54.6">GND</text>
<text x="321.8" y="57.4">GND</text>
<text x="375.1" y="59.4">GND</text>
<text x="79" y="60.1">47k</text>
<text x="307.8" y="61.2">GND</text>
<text x="350.2" y="62.6" transform="rotate(-90 350.2 62.6)">R29</text>
<text x="354.1" y="64.2">LXES15AAA1-153_C7472903</text>
<text x="356.1" y="60.9">GND</text>
<text x="88.4" y="66.2">GND</text>
<text x="104.6" y="66.2">GND</text>
<text x="346.9" y="69" transform="rotate(-90 346.9 69)">10R</text>
<text x="217" y="75.9">U8</text>
<text x="90.4" y="82.2">VBAT</text>
<text x="196.1" y="83.5">RF_ANT</text>
<text x="213.6" y="78.4">SIM7080G</text>
<text x="231.2" y="83.5">GNSS_ANT</text>
<text x="94.9" y="89.3" transform="rotate(-90 94.9 89.3)">R19</text>
<text x="312.3" y="87.3">+3V3</text>
<text x="91.4" y="95.4" transform="rotate(-90 91.4 95.4)">1k</text>
<text x="196.1" y="91.1">GND</text>
<text x="196.1" y="93.7">GND</text>
<text x="236.7" y="93.7">GND</text>
<text x="236.7" y="91.1">GND</text>
<text x="254.7" y="95.5">GND</text>
<text x="325.3" y="93.7">TPS22919DCKR</text>
<text x="331.3" y="91.1">U9</text>
<text x="93.5" y="100.8">LED_R</text>
<text x="96.3" y="97.5">D3</text>
<text x="176" y="99.3">GND</text>
<text x="196.1" y="96.2">GND</text>
<text x="325.6" y="98.8">IN</text>
<text x="325.6" y="101.3">GND</text>
<text x="334.9" y="98.8">VOUT</text>
<text x="335.7" y="101.3">QOD</text>
<text x="63.1" y="105.4">R16</text>
<text x="95.2" y="106.4">Q2</text>
<text x="196.1" y="106.4">ANT_CONTROL1</text>
<text x="196.1" y="103.8">ANT_CONTROL0</text>
<text x="325.6" y="103.8">ON</text>
<text x="337" y="103.8">NC</text>
<text x="66.6" y="110.2">4.7k</text>
<text x="231.9" y="111.5">NETLIGHT</text>
<text x="316.1" y="113.2">R26</text>
<text x="348.5" y="111.7">C25</text>
<text x="79" y="114.5">R18</text>
<text x="79" y="118.6">47k</text>
<text x="196.1" y="119.1">VBAT</text>
<text x="196.1" y="116.5">VBAT</text>
<text x="233.8" y="116.5">STATUS</text>
<text x="348.7" y="116.5">100n</text>
<text x="88.4" y="124.7">GND</text>
<text x="234.9" y="124.2">GPIO5</text>
<text x="196.1" y="126.7">GND</text>
<text x="196.1" y="129.2">GND</text>
<text x="234.9" y="126.7">GPIO1</text>
<text x="234.9" y="129.2">GPIO2</text>
<text x="234.9" y="131.8">GPIO3</text>
<text x="312.9" y="128">GND</text>
<text x="319.2" y="128">GND</text>
<text x="345.9" y="128">GND</text>
<text x="182.3" y="132.3">GND</text>
<text x="196.1" y="136.9">PWRKEY</text>
<text x="234.9" y="134.3">GPIO4</text>
<text x="266.9" y="134.6">R25</text>
<text x="266.4" y="142.9" transform="rotate(-90 266.4 142.9)">1</text>
<text x="267.7" y="143.5">SW3</text>
<text x="196.1" y="149.6">UART1_DTR</text>
<text x="196.1" y="147">UART1_RI</text>
<text x="232.9" y="144.5">I2C_SDA</text>
<text x="233" y="147">I2C_SCL</text>
<text x="267.4" y="146.3">SKRKAEE020</text>
<text x="196.1" y="154.6">UART1_CTS</text>
<text x="196.1" y="152.1">UART1_DCD</text>
<text x="266.4" y="150.6" transform="rotate(-90 266.4 150.6)">2</text>
<text x="75.4" y="161.2">C11</text>
<text x="76.8" y="157.7">+3V3</text>
<text x="108.4" y="161.5">C13</text>
<text x="196.1" y="159.7">UART1_RXD</text>
<text x="196.1" y="157.2">UART1_RTS</text>
<text x="230.9" y="159.7">USB_BOOT</text>
<text x="270.5" y="159.7">TP2</text>
<text x="378.7" y="161.7">GND</text>
<text x="68.8" y="165.8">100n</text>
<text x="95.1" y="167.3">U7</text>
<text x="97.5" y="166.1">GND</text>
<text x="113.8" y="166.1">100n</text>
<text x="196.1" y="162.3">UART1_TXD</text>
<text x="230.9" y="167.3">USB_VBUS</text>
<text x="233.1" y="164.8">USB_DM</text>
<text x="233.2" y="162.3">USB_DP</text>
<text x="270.5" y="167.3">TP5</text>
<text x="270.5" y="162.3">TP3</text>
<text x="270.5" y="164.8">TP4</text>
<text x="343.9" y="166.1">100p</text>
<text x="349.7" y="166.6">C24</text>
<text x="373.1" y="165.9" transform="rotate(-90 373.1 165.9)">GND</text>
<text x="69.6" y="169.9">GND</text>
<text x="95.4" y="170.1">TXB0108RGYR</text>
<text x="114" y="170.1">GND</text>
<text x="196.1" y="169.9">UART3_TXD</text>
<text x="196.1" y="172.4">UART3_RXD</text>
<text x="325.4" y="168.6">R28</text>
<text x="333" y="172.2">0R</text>
<text x="360.4" y="173.4" transform="rotate(-90 360.4 173.4)">1</text>
<text x="361.9" y="173.7">D7</text>
<text x="370.1" y="169.9">SIG</text>
<text x="380.7" y="170.8" transform="rotate(-90 380.7 170.8)">JP1</text>
<text x="85.6" y="177.5">VCCB</text>
<text x="85.6" y="175">B1</text>
<text x="94.9" y="174.6" transform="rotate(-90 94.9 174.6)">EP</text>
<text x="97.4" y="177.5">VCCA</text>
<text x="99.8" y="175">A1</text>
<text x="196.1" y="177.5">UART2_RXD</text>
<text x="230.7" y="177.5">PCM_DOUT</text>
<text x="232.4" y="175">PCM_DIN</text>
<text x="334.5" y="178">GND</text>
<text x="360.4" y="176" transform="rotate(-90 360.4 176)">2</text>
<text x="373.1" y="176" transform="rotate(-90 373.1 176)">GND</text>
<text x="378.2" y="176.5" transform="rotate(-90 378.2 176.5)">U.FL-R-SMT-1</text>
<text x="54.3" y="181.6" transform="rotate(-90 54.3 181.6)">TP9</text>
<text x="85.6" y="185.1">B4</text>
<text x="85.6" y="182.6">B3</text>
<text x="85.6" y="180">B2</text>
<text x="99.8" y="180">A2</text>
<text x="99.8" y="182.6">A3</text>
<text x="99.8" y="185.1">A4</text>
<text x="196.1" y="180">UART2_TXD</text>
<text x="230.7" y="182.6">PCM_SYNC</text>
<text x="232" y="180">PCM_CLK</text>
<text x="320.5" y="181.8">GND</text>
<text x="354.8" y="180.5">GND</text>
<text x="85.6" y="190.2">B6</text>
<text x="85.6" y="187.7">B5</text>
<text x="99.8" y="187.7">A5</text>
<text x="99.8" y="190.2">A6</text>
<text x="196.1" y="190.2">SIM_RST</text>
<text x="196.1" y="187.7">SIM_VDD</text>
<text x="234" y="190.2">SPI_CS</text>
<text x="342.6" y="189.2">LXES15AAA1-153_C7472903</text>
<text x="373.6" y="186.1">GND</text>
<text x="85.6" y="197.8">GND</text>
<text x="85.6" y="195.3">B8</text>
<text x="85.6" y="192.7">B7</text>
<text x="99.7" y="197.8">OE</text>
<text x="99.8" y="192.7">A7</text>
<text x="99.8" y="195.3">A8</text>
<text x="196.1" y="195.3">SIM_DATA</text>
<text x="196.1" y="192.7">SIM_CLK</text>
<text x="230.9" y="192.7">*SPI_MOSI</text>
<text x="231.9" y="197.8">SPI_MISO</text>
<text x="232.9" y="195.3">SPI_CLK</text>
<text x="54.3" y="199.2" transform="rotate(-90 54.3 199.2)">TP10</text>
<text x="78.5" y="203.1">GND</text>
<text x="196.1" y="202.9">GND</text>
<text x="236.9" y="202.9">ADC</text>
<text x="196.1" y="205.4">GND</text>
<text x="196.1" y="208">GND</text>
<text x="232.6" y="208">VDD_EXT</text>
<text x="264.1" y="206.7">TP1</text>
<text x="264.1" y="209.2">VDD_EXT</text>
<text x="196.1" y="210.5">GND</text>
<text x="196.1" y="213.1">GND</text>
<text x="196.1" y="215.6">GND</text>
<text x="196.1" y="218.1">GND</text>
<text x="196.1" y="220.7">GND</text>
<text x="238" y="218.1">NC</text>
<text x="238" y="220.7">NC</text>
<text x="196.1" y="225.8">GND</text>
<text x="196.1" y="223.2">GND</text>
<text x="238" y="223.2">NC</text>
<text x="238" y="225.8">NC</text>
<text x="47.5" y="233.4">SHELL</text>
<text x="59.1" y="233.4">VCC</text>
<text x="196.1" y="233.4">GND</text>
<text x="196.1" y="230.8">GND</text>
<text x="196.1" y="228.3">GND</text>
<text x="238" y="228.3">NC</text>
<text x="238" y="230.8">NC</text>
<text x="238" y="233.4">NC</text>
<text x="47.5" y="238.5">SHELL</text>
<text x="47.5" y="235.9">SHELL</text>
<text x="59.2" y="238.5">CLK</text>
<text x="59.3" y="235.9">RST</text>
<text x="101.6" y="237.4">R23</text>
<text x="101.6" y="234.9">R22</text>
<text x="110.7" y="237.4">22R</text>
<text x="110.7" y="234.9">22R</text>
<text x="196.1" y="235.9">GND</text>
<text x="196.1" y="238.5">GND</text>
<text x="238" y="235.9">NC</text>
<text x="238" y="238.5">NC</text>
<text x="47.5" y="243.5">NC</text>
<text x="47.5" y="241">SHELL</text>
<text x="58.9" y="241">GND</text>
<text x="59.1" y="243.5">VPP</text>
<text x="101.6" y="245.1">R24</text>
<text x="110.7" y="245.1">22R</text>
<text x="196.1" y="241">GND</text>
<text x="33.5" y="251.9">GND</text>
<text x="45.1" y="249.6">Card1</text>
<text x="45.6" y="251.9">1042240820</text>
<text x="47.5" y="246.1">NC</text>
<text x="59.5" y="246.1">I/O</text>
<text x="188.4" y="251.9">GND</text>
<text x="70.3" y="256.5">C12</text>
<text x="86.1" y="254.7" transform="rotate(-90 86.1 254.7)">4</text>
<text x="96.2" y="254.7" transform="rotate(-90 96.2 254.7)">5</text>
<text x="63.7" y="261.1">100n</text>
<text x="86.1" y="262.4" transform="rotate(-90 86.1 262.4)">3</text>
<text x="91.1" y="262.4" transform="rotate(-90 91.1 262.4)">2</text>
<text x="96.2" y="262.4" transform="rotate(-90 96.2 262.4)">1</text>
<text x="96.8" y="271">ESDA6V1W5</text>
<text x="99" y="273.5">D4</text>
<text x="67.8" y="276">GND</text>
<text x="74.1" y="276">GND</text>
<text x="88.1" y="276">GND</text>
</g>
<g font-size="1.3" fill="#0f0f0f">
<text x="118" y="35.4">PWRKEY</text>
<text x="180.3" y="32.9">SIM_BAT</text>
<text x="297.2" y="41.8">GNSS_ANT</text>
<text x="321.3" y="41.8">GNSS_ANT_Fil</text>
<text x="345.4" y="41.8">GNSS_ANT_Pro</text>
<text x="166.3" y="82.4">RF_ANT</text>
<text x="248.2" y="82.4">GNSS_ANT</text>
<text x="347.9" y="94.6" transform="rotate(-90 347.9 94.6)">GNSS_ANT_PWR</text>
<text x="50.8" y="106.6">NETLIGHT</text>
<text x="256.6" y="110.4">NETLIGHT</text>
<text x="158.7" y="115.4">SIM_BAT</text>
<text x="258.4" y="115.4">STATUS</text>
<text x="263.6" y="129.4">VDD_EXT</text>
<text x="158.7" y="135.8">PWRKEY</text>
<text x="177.8" y="145.9">UART1_RI</text>
<text x="177.8" y="148.5">UART1_DTR</text>
<text x="107.9" y="158.6">VDD_EXT</text>
<text x="177.8" y="161.2">UART1_TXD</text>
<text x="177.8" y="158.6">UART1_RXD</text>
<text x="246.4" y="161.2">SIM_USB_DP</text>
<text x="254" y="158.6">USB_BOOT</text>
<text x="246.4" y="163.7">SIM_USB_DM</text>
<text x="246.4" y="166.2">SIM_USB_VBUS</text>
<text x="118.7" y="173.9">STATUS</text>
<text x="312.4" y="168.8">RF_ANT</text>
<text x="337.8" y="168.8">RF_FIL</text>
<text x="355.6" y="168.8">RF_PRO</text>
<text x="116.8" y="178.9">UART1_RI</text>
<text x="115.2" y="184">UART1_DTR</text>
<text x="114.9" y="186.6">UART1_RXD</text>
<text x="115.2" y="189.1">UART1_TXD</text>
<text x="175.2" y="191.6">SIM_CLK</text>
<text x="175.2" y="189.1">SIM_RST</text>
<text x="175.2" y="186.6">SIM_VDD</text>
<text x="117.6" y="196.7">VDD_EXT</text>
<text x="175.2" y="194.2">SIM_DATA</text>
<text x="250.9" y="206.9">VDD_EXT</text>
<text x="117.6" y="232.3">SIM_VDD</text>
<text x="117.7" y="237.4">SIM_CLK</text>
<text x="117.8" y="234.8">SIM_RST</text>
<text x="116.9" y="245">SIM_DATA</text>
</g>
<g font-size="1.3" fill="#a90000">
<text x="243.7" y="32.9">2</text>
<text x="252.6" y="32.9">1</text>
<text x="262.8" y="35.7" transform="rotate(-90 262.8 35.7)">1</text>
<text x="377.1" y="32.5" transform="rotate(-90 377.1 32.5)">3</text>
<text x="371.4" y="41.8">1</text>
<text x="92.6" y="45.2" transform="rotate(-90 92.6 45.2)">3</text>
<text x="109.1" y="45.2" transform="rotate(-90 109.1 45.2)">1</text>
<text x="262.8" y="47.1" transform="rotate(-90 262.8 47.1)">2</text>
<text x="358" y="45.2" transform="rotate(-90 358 45.2)">1</text>
<text x="85.6" y="48.1">1</text>
<text x="92.6" y="52.8" transform="rotate(-90 92.6 52.8)">2</text>
<text x="358" y="52.8" transform="rotate(-90 358 52.8)">2</text>
<text x="377.1" y="52.8" transform="rotate(-90 377.1 52.8)">2</text>
<text x="109.1" y="55.3" transform="rotate(-90 109.1 55.3)">2</text>
<text x="191.7" y="82.4">32</text>
<text x="242.5" y="82.4">68</text>
<text x="191.7" y="90">30</text>
<text x="191.7" y="92.6">31</text>
<text x="191.7" y="95.1">33</text>
<text x="242.5" y="92.6">66</text>
<text x="242.5" y="90">67</text>
<text x="323.1" y="97.7">1</text>
<text x="323.1" y="100.2">2</text>
<text x="340.9" y="100.2">5</text>
<text x="340.9" y="97.7">6</text>
<text x="85.6" y="106.5">1</text>
<text x="92.6" y="103.6" transform="rotate(-90 92.6 103.6)">3</text>
<text x="191.7" y="105.3">43</text>
<text x="191.7" y="102.7">44</text>
<text x="323.1" y="102.7">3</text>
<text x="340.9" y="102.7">4</text>
<text x="92.6" y="111.2" transform="rotate(-90 92.6 111.2)">2</text>
<text x="242.5" y="110.4">41</text>
<text x="191.7" y="118">34</text>
<text x="191.7" y="115.4">35</text>
<text x="242.5" y="115.4">42</text>
<text x="191.7" y="125.6">36</text>
<text x="242.5" y="123.1">14</text>
<text x="242.5" y="125.6">57</text>
<text x="191.7" y="128.1">37</text>
<text x="242.5" y="128.1">58</text>
<text x="242.5" y="130.7">59</text>
<text x="191.7" y="135.8">39</text>
<text x="242.5" y="133.2">60</text>
<text x="242.5" y="143.4">64</text>
<text x="265.3" y="140.4" transform="rotate(-90 265.3 140.4)">1</text>
<text x="192.3" y="148.5">6</text>
<text x="192.3" y="145.9">7</text>
<text x="242.5" y="145.9">65</text>
<text x="192.3" y="153.5">4</text>
<text x="192.3" y="151">5</text>
<text x="265.3" y="153.1" transform="rotate(-90 265.3 153.1)">2</text>
<text x="192.3" y="161.2">1</text>
<text x="192.3" y="158.6">2</text>
<text x="192.3" y="156.1">3</text>
<text x="242.5" y="161.2">25</text>
<text x="242.5" y="158.6">20</text>
<text x="372" y="159.5" transform="rotate(-90 372 159.5)">3</text>
<text x="242.5" y="166.2">24</text>
<text x="242.5" y="163.7">26</text>
<text x="82.5" y="173.9">20</text>
<text x="93.8" y="170.2" transform="rotate(-90 93.8 170.2)">21</text>
<text x="103.4" y="173.9">1</text>
<text x="191.7" y="168.8">61</text>
<text x="191.7" y="171.3">62</text>
<text x="243.1" y="173.9">9</text>
<text x="359.3" y="170.9" transform="rotate(-90 359.3 170.9)">1</text>
<text x="366.3" y="168.8">1</text>
<text x="82.5" y="178.9">18</text>
<text x="82.5" y="176.4">19</text>
<text x="103.4" y="176.4">2</text>
<text x="103.4" y="178.9">3</text>
<text x="191.7" y="178.9">22</text>
<text x="191.7" y="176.4">23</text>
<text x="242.5" y="176.4">10</text>
<text x="242.5" y="178.9">11</text>
<text x="359.3" y="178.5" transform="rotate(-90 359.3 178.5)">2</text>
<text x="372" y="179.8" transform="rotate(-90 372 179.8)">2</text>
<text x="82.5" y="184">16</text>
<text x="82.5" y="181.5">17</text>
<text x="103.4" y="181.5">4</text>
<text x="103.4" y="184">5</text>
<text x="242.5" y="181.5">12</text>
<text x="82.5" y="191.6">13</text>
<text x="82.5" y="189.1">14</text>
<text x="82.5" y="186.6">15</text>
<text x="103.4" y="186.6">6</text>
<text x="103.4" y="189.1">7</text>
<text x="103.4" y="191.6">8</text>
<text x="191.7" y="191.6">16</text>
<text x="191.7" y="189.1">17</text>
<text x="191.7" y="186.6">18</text>
<text x="242.5" y="189.1">48</text>
<text x="242.5" y="191.6">49</text>
<text x="82.5" y="196.7">11</text>
<text x="82.5" y="194.2">12</text>
<text x="102.8" y="196.7">10</text>
<text x="103.4" y="194.2">9</text>
<text x="191.7" y="194.2">15</text>
<text x="242.5" y="194.2">50</text>
<text x="242.5" y="196.7">51</text>
<text x="191.7" y="201.8">75</text>
<text x="242.5" y="201.8">38</text>
<text x="191.7" y="209.4">69</text>
<text x="191.7" y="204.3">76</text>
<text x="191.7" y="206.9">77</text>
<text x="242.5" y="206.9">40</text>
<text x="191.7" y="212">70</text>
<text x="191.7" y="214.5">71</text>
<text x="191.7" y="217">72</text>
<text x="191.7" y="219.6">73</text>
<text x="242.5" y="217">28</text>
<text x="242.5" y="219.6">29</text>
<text x="191.7" y="227.2">21</text>
<text x="191.7" y="224.7">27</text>
<text x="191.7" y="222.1">74</text>
<text x="242.5" y="222.1">46</text>
<text x="242.5" y="224.7">47</text>
<text x="242.5" y="227.2">52</text>
<text x="44.4" y="232.3">12</text>
<text x="64" y="232.3">1</text>
<text x="191.7" y="232.3">13</text>
<text x="191.7" y="229.7">19</text>
<text x="242.5" y="229.7">53</text>
<text x="242.5" y="232.3">54</text>
<text x="44.4" y="237.4">10</text>
<text x="44.4" y="234.8">11</text>
<text x="45" y="239.9">9</text>
<text x="64" y="234.8">2</text>
<text x="64" y="237.4">3</text>
<text x="64" y="239.9">4</text>
<text x="191.7" y="237.4">45</text>
<text x="191.7" y="239.9">63</text>
<text x="192.3" y="234.8">8</text>
<text x="242.5" y="234.8">55</text>
<text x="242.5" y="237.4">56</text>
<text x="45" y="245">7</text>
<text x="45" y="242.4">8</text>
<text x="64" y="242.4">5</text>
<text x="64" y="245">6</text>
<text x="85" y="250.9" transform="rotate(-90 85 250.9)">4</text>
<text x="95.1" y="250.9" transform="rotate(-90 95.1 250.9)">5</text>
<text x="85" y="266.2" transform="rotate(-90 85 266.2)">3</text>
<text x="90" y="266.2" transform="rotate(-90 90 266.2)">2</text>
<text x="95.1" y="266.2" transform="rotate(-90 95.1 266.2)">1</text>
</g>
<g font-size="1.3" fill="#725600">
<text x="37.2" y="49.2">SIM7080_PWRKEY_CTRL</text>
<text x="296" y="103.8">GNSS_PWR_EN</text>
<text x="58.7" y="175">SIM7080_STATUS</text>
<text x="61.9" y="185.1">SIM7080_DTR</text>
<text x="63.6" y="180">SIM7080_RI</text>
<text x="28.7" y="190.2">SIM7080_TX_TO_ESP</text>
<text x="28.7" y="187.7">ESP_TX_TO_SIM7080</text>
</g>
<g font-size="1.3" fill="#939391">
<text x="310.6" y="48.2">C19</text>
<text x="310.9" y="52.8">DNP</text>
<text x="327.1" y="48.2">C21</text>
<text x="327.4" y="52.8">DNP</text>
<text x="317.5" y="171.4">DNP</text>
<text x="339.8" y="171.4">C22</text>
<text x="317.9" y="176">C20</text>
<text x="340.1" y="176">DNP</text>
</g>
<g font-size=".9" fill="#006464">
<text x="315.6" y="116.8">100k</text>
<text x="267.2" y="136.3">10K</text>
</g>
</svg>
